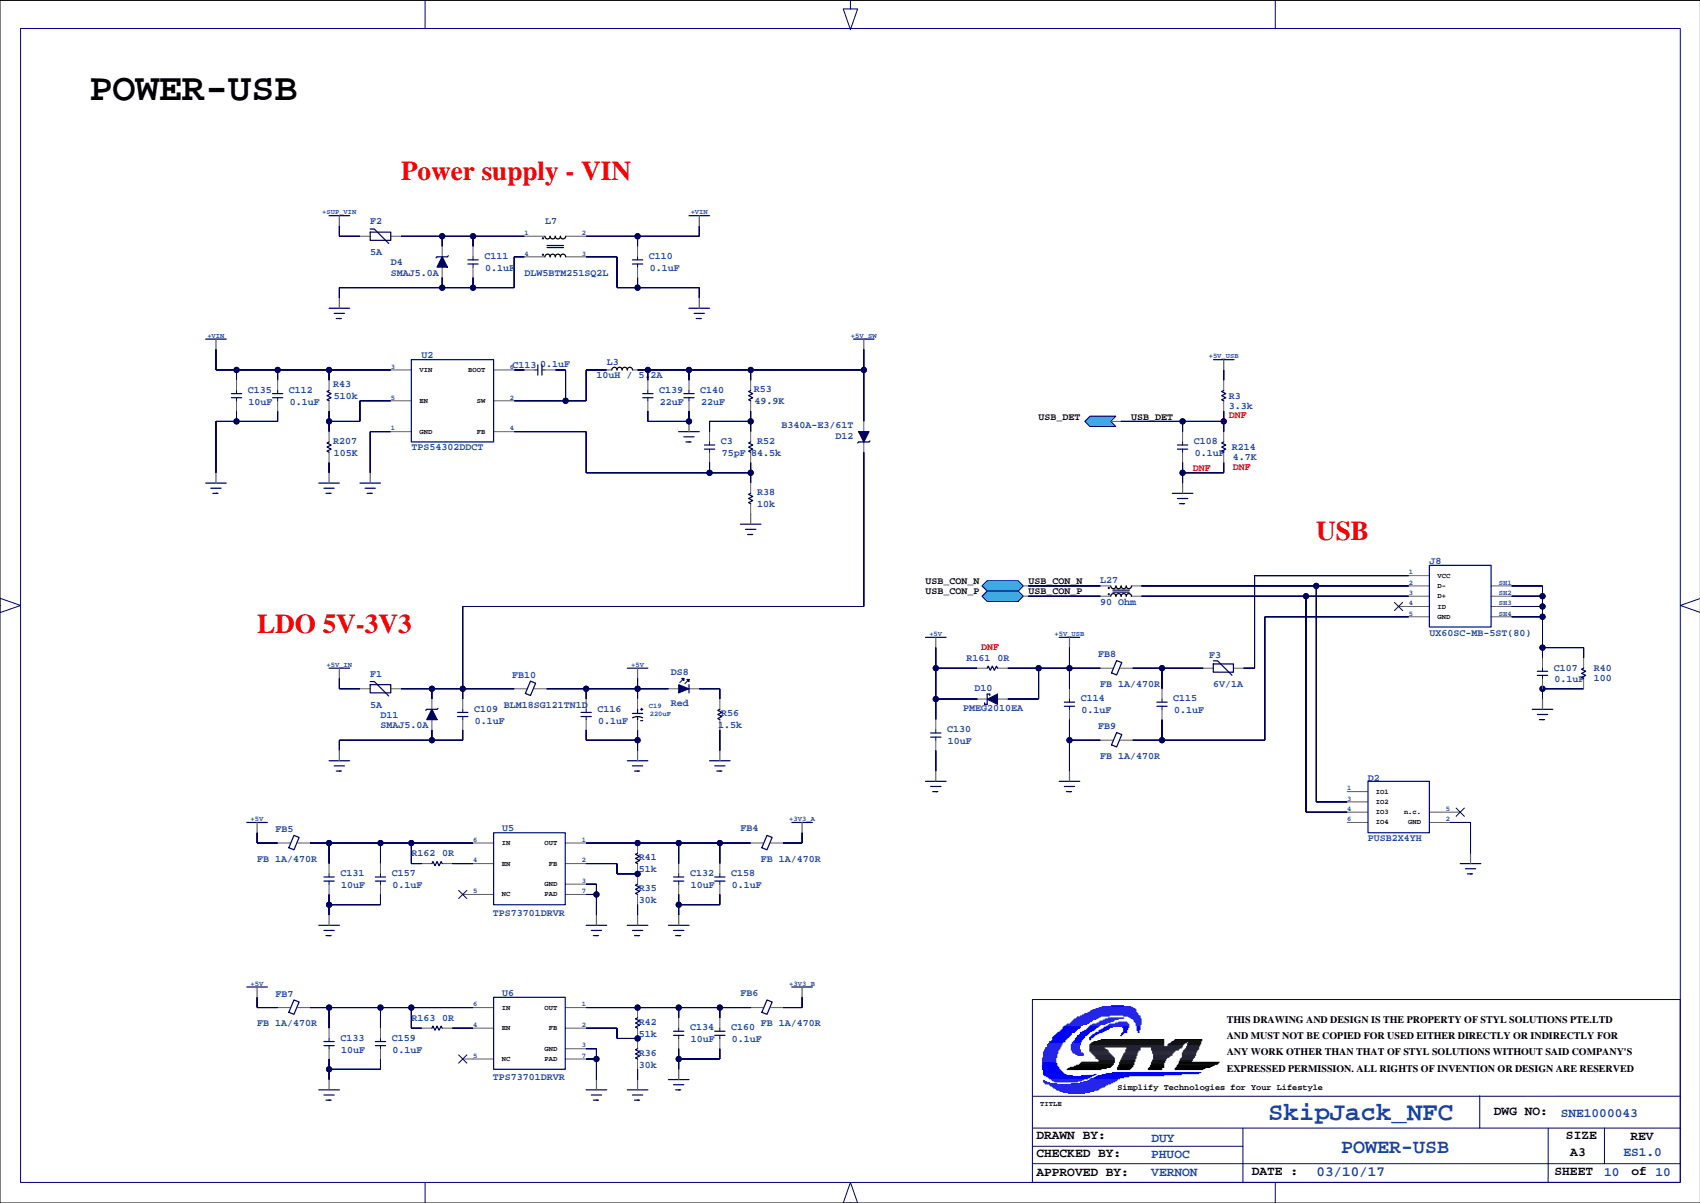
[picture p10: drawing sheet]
<svg xmlns="http://www.w3.org/2000/svg" width="420mm" height="297mm" viewBox="0 0 420 297" stroke-linecap="round" stroke-linejoin="round" font-family="sans-serif">
<path d="M419.9 .1h-419.9v296.9h419.9M290.9 262.8h9.7M291.1 262.6h9.7M291.2 262.5h9.7M301.1 262.3h-9.9" fill="none" stroke="#000" stroke-width=".25"/>
<g fill="none" stroke="#00005e" stroke-width=".3">
<path d="M81.3 53.3h5M91.4 56.6h1l3.6 3.5M91.4 57.3h5.1v2h-5.1zM170.1 53.3h5.1M81.3 76.1h5M82.5 77.4h2.6M83 78.6h1.3M83.8 78.6h.1M110.7 63.2l-.2 .2h-2.6l-.2 .3M115.5 64.2h2.6M115.5 65.2h2.6M135.1 60.6h4.1"/>
<path d="M135.1 61.1h4.1M156.2 64.2h2.5M156.2 65.2h2.5M170.1 76.1h5.1M171.4 77.4h2.6M171.9 78.6h1.3M172.7 78.6h.1M50.8 83.7h5.1M57.1 97.2h2.6M57.1 98.2h2.6M67.3 97.2h2.5M67.3 98.2h2.5"/>
<path d="M81.3 96.4l-.5 .3 1 .5-1 .5 1 .5-1 .5 .5 .3M132.8 90.1v2.5M133.8 90.1v2.5M158.7 97.2h2.6M158.7 98.2h2.6M168.9 97.2h2.5M168.9 98.2h2.5M185.4 96.4l-.5 .3 1 .5-1 .5 1 .5-1 .5 .5 .3M210.8 83.7h5.1M299.7 88.8h5M302.2 96.4l-.5 .3 1 .5-1 .5 1 .5-1 .5 .5 .3M50.8 119.3h5.1"/>
<path d="M78.7 119.3h5.1M81.3 109.1l-.5 .3 1 .5-1 .5 1 .5-1 .5 .5 .3M88.9 119.3h5.1M167.6 106.6h5.1M168.9 107.9h2.5M169.4 109.1h1.2M170.1 109.1h.1M174 109.9h2.5M174 110.9h2.5M185.4 109.1l-.5 .3 1 .5-1 .5 1 .5-1 .5 .5 .3M214.8 108.9l-.2 .2h-2.6l-.2 .3M290.8 109.9h2.5"/>
<path d="M290.8 110.9h2.5M302.2 109.1l-.5 .3 1 .5-1 .5 1 .5-1 .5 .5 .3M52.1 120.5h2.5M52.6 121.8h1.2M53.3 121.8h.1M80 120.5h2.5M80.5 121.8h1.3M81.3 121.8h.1M90.1 120.5h2.6M90.7 121.8h1.2M91.4 121.8h.1M182.8 129.4h5.1"/>
<path d="M184.1 130.7h2.5M184.6 132h1.3M185.4 132h.1M185.4 121.8l-.5 .3 1 .5-1 .5 1 .5-1 .5 .5 .3M289.5 121.8h5.1M290.8 123.1h2.5M291.3 124.4h1.2M292 124.4h.1M228.5 157.4h5.1M261.6 157.4h5M274.8 145.7h4.1M274.8 146.2h4.1"/>
<path d="M81.3 165h5M91.4 168.3h1l3.6 3.5M91.4 169.1h5.1v2h-5.1zM108.2 174.9l-.3 .2h-2.5l-.3 .3M113 175.9h2.5M113 176.9h2.5M131 168.2l1.3 .5-1.3 3-1.3-.5zM143.5 175.9h2.5M143.5 176.9h2.5M154.9 165h5.1M156.2 176.2h2.5M157.4 175.1v1.1"/>
<path d="M157.4 176.9v.8M158.2 175.1h.5M158.2 177.9h.5M158.5 174.9v.5M170.1 169.1v2M177.8 175.1l-.5 .3 1 .5-1 .5 1 .5-1 .5 .5 .3M243.8 165l.2-.5 .5 1 .6-1 .5 1 .5-1 .2 .5M244.4 171.8v-.4h-.6v2.5h-.7v-.4M262.8 173.4h2.6M262.8 174.4h2.6M275.7 163.1l1.3 .5-1.3 3.1-1.2-.6zM285.7 173.4h2.5"/>
<path d="M285.7 174.4h2.5M299.6 163.9h5v2.1h-5zM299.7 163.2h1l3.5 3.5M378.4 175.1h5.1M379.6 176.4h2.6M379.6 165.8h2.6M379.6 166.8h2.6M380.2 177.7h1.2M380.9 177.7h.1M391.1 165l-.5 .2 1 .6-1 .5 1 .5-1 .5 .5 .2M81.3 187.8h5M82.5 189.1h2.6"/>
<path d="M83 190.4h1.3M83.8 190.4h.1M154.9 187.8h5.1M156.2 189.1h2.5M156.7 190.4h1.3M157.4 190.4h.1M175.2 187.8h5.1M176.5 189.1h2.5M177 190.4h1.3M177.8 190.4h.1M228.5 192.9h5.1M229.8 194.2h2.6"/>
<path d="M229.8 181h2.6M229.8 182h2.6M230.3 195.5h1.3M231.1 195.5h.1M261.6 192.9h5M262.8 194.2h2.6M263.3 195.5h1.3M264.1 195.5h.1M275.7 180.9l1.3 .5-1.3 3-1.2-.5zM60.9 203.1h5.1M72.6 206.3l1.3 .5-1.3 3-1.3-.5zM80 216.5h2.5"/>
<path d="M80 217.6h2.5M92.7 216.5h2.5M92.7 217.6h2.5M106.7 213.2l.2-.5 .5 1 .5-1 .5 1 .5-1 .3 .5M157.4 218.3l-.5 .3 1.1 .5-1.1 .5 1.1 .5-1.1 .5 .5 .3M157.4 210.7l-.5 .3 1.1 .5-1.1 .5 1.1 .5-1.1 .5 .5 .2M166.3 216.5h2.6M166.3 217.6h2.6M176.5 216.5h2.5M176.5 217.6h2.5M189.4 206.3l1.3 .5-1.3 3-1.3-.5zM195.5 203.1h5.1"/>
<path d="M360.6 213.2h5.1M361.9 214.5h2.5M362.4 215.8h1.2M363.1 215.8h.1M78.7 228.5h5.1M80 229.7h2.5M80.5 231h1.3M81.3 231h.1M144.7 228.5h5.1M146 229.7h2.6M146.5 231h1.3M147.3 231h.1"/>
<path d="M154.9 228.5h5.1M156.2 229.7h2.5M156.7 231h1.3M157.4 231h.1M165.1 228.5h5M166.3 229.7h2.6M166.8 231h1.3M167.6 231h.1M60.9 243.7h5.1M72.6 246.9l1.3 .5-1.3 3.1-1.3-.6zM80 257.2h2.5M80 258.2h2.5"/>
<path d="M92.7 257.2h2.5M92.7 258.2h2.5M106.7 253.9l.2-.5 .5 1 .5-1 .5 1 .5-1 .3 .5M157.4 258.9l-.5 .3 1.1 .5-1.1 .5 1.1 .5-1.1 .5 .5 .3M157.4 251.3l-.5 .3 1.1 .5-1.1 .5 1.1 .5-1.1 .5 .5 .3M166.3 254.6h2.6M166.3 255.6h2.6M176.5 254.6h2.5M176.5 255.6h2.5M189.4 246.9l1.3 .5-1.3 3.1-1.3-.6zM195.5 243.7h5.1M78.7 269.1h5.1"/>
<path d="M80 270.4h2.5M80.5 271.6h1.3M81.3 271.6h.1M144.7 269.1h5.1M146 270.4h2.6M146.5 271.6h1.3M147.3 271.6h.1M154.9 269.1h5.1M156.2 270.4h2.5M156.7 271.6h1.3M157.4 271.6h.1M165.1 266.6h5"/>
<path d="M166.3 267.8h2.6M166.8 269.1h1.3M167.6 269.1h.1"/>
<circle cx="134.1" cy="58.8" r=".13"/>
<circle cx="134.1" cy="62.9" r=".13"/>
<circle cx="273.8" cy="146.7" r=".13"/>
<circle cx="273.8" cy="145.2" r=".13"/>
</g>
<g fill="none" stroke="#606060" stroke-width=".3">
<path d="M83.8 53.3v2.5M172.7 53.3v2.5M83.8 73.6v2.5M172.7 73.6v2.5M53.3 83.7v2.6M213.3 83.7v2.6M302.2 88.8v2.5M53.3 116.7v2.6M81.3 116.7v2.6M91.4 116.7v2.6M170.1 104v2.6M292 119.3v2.5"/>
<path d="M185.4 126.9v2.5M231.1 157.4v2.5M264.1 157.4v2.5M83.8 165v2.5M157.4 165v2.5M380.9 172.6v2.5M83.8 185.3v2.5M157.4 185.3v2.5M177.8 185.3v2.5M231.1 190.4v2.5M264.1 190.4v2.5M63.5 203.1v2.5"/>
<path d="M198.1 203.1v2.5M363.1 210.7v2.5M81.3 225.9v2.6M147.3 225.9v2.6M157.4 225.9v2.6M167.6 225.9v2.6M63.5 243.7v2.6M198.1 243.7v2.6M81.3 266.6v2.5M147.3 266.6v2.5M157.4 266.6v2.5M167.6 264v2.6"/>
</g>
<g fill="none" stroke="#606060" stroke-width=".25">
<path d="M88.9 58.3h2.5M96.5 58.3h2.5M129.5 58.3h5.1M139.7 58.3h5M109.2 60.9v2.5M109.2 66v2.5M116.8 60.9v2.5M116.8 66v2.5M129.5 63.4h5.1M139.7 63.4h5M157.4 60.9v2.5M157.4 66v2.5"/>
<path d="M58.4 93.9v2.5M58.4 99v2.5M68.6 93.9v2.5M68.6 99v2.5M81.3 93.9v2.5M81.3 99v2.5M96.5 91.3h5.1M96.5 99h5.1M121.9 91.3h5.1M121.9 99h5.1M129.5 91.3h2.6M134.6 91.3h2.5"/>
<path d="M149.8 91.3h1.3M156.2 91.3h1.2M160 93.9v2.5M160 99v2.5M170.1 93.9v2.5M170.1 99v2.5M185.4 93.9v2.5M185.4 99v2.5M302.2 93.9v2.5M302.2 99v2.5M81.3 106.6v2.5M81.3 111.7v2.5"/>
<path d="M96.5 106.6h5.1M121.9 106.6h5.1M175.2 106.6v2.5M175.2 111.7v2.5M185.4 106.6v2.5M185.4 111.7v2.5M185.4 119.3v2.5M213.3 104v2.6M213.3 109.1v2.6M274.3 104h2.5M292 106.6v2.5M292 111.7v2.5"/>
<path d="M302.2 106.6v2.5M302.2 111.7v2.5M185.4 124.4v2.5M252.7 144.7h1.2M252.7 147.2h1.2M271.7 144.7h2.6M271.7 147.2h2.6M279.3 144.7h2.6M279.3 147.2h2.6M345.4 149.8h7.6M347.9 144.7h5.1M347.9 147.2h5.1"/>
<path d="M347.9 152.3h5.1M347.9 142.1h5.1M368.2 144.7h5.1M368.2 147.2h5.1M368.2 149.8h5.1M368.2 152.3h5.1M88.9 170.1h2.5M96.5 170.1h2.5M106.7 172.6v2.5M106.7 177.7v2.5M114.3 172.6v2.5M114.3 177.7v2.5"/>
<path d="M127 170.1h3M131.9 170.1h3.1M144.7 172.6v2.5M144.7 177.7v2.5M157.4 172.6v2.5M157.4 177.7v2.5M165.1 170.1h2.5M170.1 170.1h2.6M177.8 172.6v2.5M177.8 177.7v2.5M231.1 177.7v2.5M241.2 165h2.6"/>
<path d="M241.4 172.6h2.5M246.3 165h2.6M246.3 172.6h2.6M264.1 170.1v2.5M264.1 175.1v2.6M271.7 165h3.1M276.7 165h3M287 170.1v2.5M287 175.1v2.6M297.1 165h2.6M304.6 165h2.5M380.9 162.4v2.6"/>
<path d="M380.9 167.5v2.6M391.1 162.4v2.6M391.1 167.5v2.6M231.1 182.8v2.5M271.7 182.8h3.1M276.7 182.8h3M332.7 195.5h5M332.7 198h5M68.6 208.2h3M73.5 208.2h3.1M81.3 213.2v2.6M81.3 218.3v2.6"/>
<path d="M94 213.2v2.6M94 218.3v2.6M104.1 213.2h2.6M109.2 213.2h2.5M116.8 213.2h5.1M116.8 208.2h5.1M139.7 213.2h5M139.7 208.2h5M139.7 218.3h5M157.4 208.2v2.5M157.4 213.2v5.1M167.6 213.2v2.6"/>
<path d="M167.6 218.3v2.6M177.8 213.2v2.6M177.8 218.3v2.6M185.4 208.2h3M190.3 208.2h3.1M332.7 203.1h5M332.7 200.5h5M353 203.1h5.1M353 200.5h7.6M114.3 220.9h7.6M139.7 220.9h5M157.4 220.9v2.5"/>
<path d="M68.6 248.8h3M73.5 248.8h3.1M81.3 253.9v2.5M81.3 258.9v2.6M94 253.9v2.5M94 258.9v2.6M104.1 253.9h2.6M109.2 253.9h2.5M116.8 253.9h5.1M116.8 248.8h5.1M139.7 253.9h5M139.7 248.8h5"/>
<path d="M139.7 258.9h5M157.4 248.8v2.5M157.4 253.9v5M167.6 251.3v2.6M167.6 256.4v2.5M177.8 251.3v2.6M177.8 256.4v2.5M185.4 248.8h3M190.3 248.8h3.1M114.3 261.5h7.6M139.7 261.5h5M157.4 261.5v2.5"/>
</g>
<g fill="none" stroke="#00005e" stroke-width=".25">
<path d="M210 0v2.2h1.8l-1.8 5.1-1.8-5.1h1.8M105 .2v6.9M314.9 .2v6.9M83.8 55.8v2.5h5.1M99 58.3h30.5M109.2 58.3v2.6M116.8 58.3v2.6M157.4 58.3v2.6M172.7 55.8v2.5h-28M109.2 68.5v2.5M116.8 63.4v.8M116.8 65.2v.8"/>
<path d="M116.8 68.5v2.5M129.5 63.4h-2.5v7.6h-43.2v2.6M144.7 63.4h7.7v7.6h20.3v2.6M157.4 63.4v.8M157.4 65.2v.8M157.4 68.5v2.5M53.3 86.3v5h43.2M58.4 91.3v2.6M58.4 96.4v.8M58.4 98.2v.8M68.6 91.3v2.6M68.6 96.4v.8"/>
<path d="M68.6 98.2v.8M81.3 91.3v2.6M96.5 99h-7.6v5h-7.6M127 91.3h2.5M132.1 91.3h.7M133.8 91.3h.8M137.1 91.3h2.6v7.7M149.8 91.3h-5.1v7.7h-17.7M157.4 91.3h55.9M160 91.3v2.6M160 96.4v.8M160 98.2v.8"/>
<path d="M170.1 91.3v2.6M170.1 96.4v.8M170.1 98.2v.8M185.4 91.3v2.6M213.3 86.3v17.7M302.2 91.3v2.6M58.4 101.5v2.5M68.6 101.5v2.5h-15.3v12.7M81.3 101.5v5.1M81.3 114.2v2.5M96.5 106.6h-5.1v10.1M127 106.6h17.7v10.1h40.7"/>
<path d="M160 101.5v2.5h10.1v-2.5M170.1 104h.1M175.2 109.1v.8M175.2 110.9v.8M175.2 114.2v2.5M185.4 104h-10.2v2.6M185.4 101.5v5.1M185.4 114.2v5.1M213.3 111.7v38.1h-99v22.8M269.2 102.8h6.3l-1.2 1.2 1.2 1.3h-6.3l-1.3-1.3zM276.8 104h25.4M292 104v2.6"/>
<path d="M292 109.1v.8M292 110.9v.8M292 114.2v5.1M302.2 101.5v5.1M302.2 114.2v2.5h-10.2M185.4 126.9h.1M-.1 149.5l.1-1.8 5.1 1.8-5.1 1.8v-1.8M231.1 159.9v17.8M242.5 144.7l1.3-1.3h7.6l1.3 1.3-1.3 1.2h-7.6zM242.5 147.2l1.3-1.3h7.6l1.3 1.3-1.3 1.3h-7.6zM253.9 144.7h17.8M253.9 147.2h17.8"/>
<path d="M264.1 159.9v10.2M281.9 144.7h66M281.9 147.2h66M322.5 147.2v53.3h10.2M325 144.7v53.3h7.7M344.3 148.7l2.1 2.1M346.4 148.7l-2.1 2.1M347.9 149.8h.1M347.9 142.1h-38.1v22.9h-2.7M347.9 152.3h-35.6v30.5h-32.6M373.3 152.3h7.6M373.3 144.7h7.6v17.7"/>
<path d="M373.3 147.2h7.6M373.3 149.8h7.6M380.9 159.9h10.2v2.5M419.9 147.8l-5 1.7 5 1.7M83.8 167.5v2.6h5.1M99 170.1h28M106.7 170.1v2.5M114.3 175.1v.8M114.3 176.9v.8M135 170.1h30.1M144.7 170.1v2.5M144.7 175.1v.8"/>
<path d="M144.7 176.9v.8M157.4 167.5v5.1M168.6 167.8l-.7 .7M169.9 168l-.8 .8M172.7 170.1h5.1v2.5M231.1 165h10.1M231.1 172.6h10.3M248.9 165h22.8M256.5 165v7.6h-7.6M264.1 172.6v.8M264.1 174.4v.7M264.1 177.7v12.7"/>
<path d="M279.7 165h17.4M287 165v5.1M287 172.6v.8M287 174.4v.7M287 177.7v5.1M380.9 170.1h.1M380.9 165v.8M380.9 166.8v.7M391.1 170.1h-10.2v2.5M106.7 180.2v2.6M114.3 180.2v2.6h-30.5v2.5M144.7 180.2v2.6h12.7"/>
<path d="M157.4 180.2v5.1M177.8 180.2v5.1M231.1 180.2v.8M231.1 182v.8M231.1 185.3v5.1M264.1 182.8h7.6M359.6 199.5l2 2.1M361.6 199.5l-2 2.1M63.5 205.6v2.6h5.1M76.6 208.2h40.2M81.3 208.2v5M81.3 215.8v.7"/>
<path d="M81.3 217.6v.7M94 208.2v5M94 215.8v.7M94 217.6v.7M101.6 208.2v5h2.5M111.7 213.2h5.1M113.3 219.8l2 2.1M115.3 219.8l-2 2.1M144.7 208.2h40.7M144.7 213.2h7.7v2.6h5M144.7 218.3h2.6v7.6M157.4 208.2h.1"/>
<path d="M157.4 215.8h.1M167.6 208.2v5M167.6 215.8v.7M167.6 217.6v.7M177.8 208.2v5M177.8 215.8v.7M177.8 217.6v.7M198.1 205.6v2.6h-4.7M358.1 200.5h.1M358.1 203.1h5v7.6M81.3 220.9v5M94 220.9v2.5h-12.7"/>
<path d="M116.8 220.9h.1M144.7 220.9h2.6M157.4 223.4v2.5M167.6 220.9v5M177.8 220.9v2.5h-10.2M63.5 246.3v2.5h5.1M76.6 248.8h40.2M81.3 248.8v5.1M81.3 256.4v.8M81.3 258.2v.7M94 248.8v5.1M94 256.4v.8"/>
<path d="M94 258.2v.7M101.6 248.8v5.1h2.5M111.7 253.9h5.1M144.7 253.9h7.7v2.5h5M144.7 258.9h2.6v7.7M144.7 248.8h40.7M157.4 256.4h.1M157.4 248.8h.1M167.6 248.8v2.5M167.6 253.9v.7M167.6 255.6v.8M167.6 258.9v5.1"/>
<path d="M177.8 248.8v2.5M177.8 253.9v.7M177.8 255.6v.8M177.8 258.9v2.6h-10.2M198.1 246.3v2.5h-4.7M81.3 261.5v5.1M94 261.5v2.5h-12.7M113.3 260.5l2 2M115.3 260.5l-2 2M116.8 261.5h.1M144.7 261.5h2.6M157.4 264v2.6"/>
<path d="M254.9 278.5h160M306.9 278.5v13.5M365.4 270.5v8M382.3 278.5v13.5M396.2 278.5v8.8M414.9 270.7h-159.9M105 292v5.1M210 297h1.8l-1.8-5-1.8 5 1.8 .1M254.9 287.3h160M254.9 283h52M314.9 292v5.1"/>
<circle cx="109.2" cy="58.3" r=".64"/>
<circle cx="116.8" cy="58.3" r=".64"/>
<circle cx="157.4" cy="58.3" r=".64"/>
<circle cx="109.2" cy="71" r=".64"/>
<circle cx="116.8" cy="71" r=".64"/>
<circle cx="157.4" cy="71" r=".64"/>
<circle cx="58.4" cy="91.3" r=".64"/>
<circle cx="68.6" cy="91.3" r=".64"/>
<circle cx="81.3" cy="91.3" r=".64"/>
<circle cx="139.7" cy="99" r=".64"/>
<circle cx="160" cy="91.3" r=".64"/>
<circle cx="170.1" cy="91.3" r=".64"/>
<circle cx="185.4" cy="91.3" r=".64"/>
<circle cx="213.3" cy="91.3" r=".64"/>
<circle cx="58.4" cy="104" r=".64"/>
<circle cx="81.3" cy="104" r=".64"/>
<circle cx="170.1" cy="104" r=".64"/>
<circle cx="175.2" cy="116.7" r=".64"/>
<circle cx="185.4" cy="104" r=".64"/>
<circle cx="185.4" cy="116.7" r=".64"/>
<circle cx="292" cy="104" r=".64"/>
<circle cx="292" cy="116.7" r=".64"/>
<circle cx="302.2" cy="104" r=".64"/>
<circle cx="322.5" cy="147.2" r=".64"/>
<circle cx="325" cy="144.7" r=".64"/>
<circle cx="380.9" cy="149.8" r=".64"/>
<circle cx="380.9" cy="159.9" r=".64"/>
<circle cx="380.9" cy="152.3" r=".64"/>
<circle cx="380.9" cy="147.2" r=".64"/>
<circle cx="106.7" cy="170.1" r=".64"/>
<circle cx="114.3" cy="170.1" r=".64"/>
<circle cx="144.7" cy="170.1" r=".64"/>
<circle cx="157.4" cy="170.1" r=".64"/>
<circle cx="231.1" cy="172.6" r=".64"/>
<circle cx="231.1" cy="165" r=".64"/>
<circle cx="256.5" cy="165" r=".64"/>
<circle cx="264.1" cy="165" r=".64"/>
<circle cx="287" cy="165" r=".64"/>
<circle cx="380.9" cy="170.1" r=".64"/>
<circle cx="106.7" cy="182.8" r=".64"/>
<circle cx="157.4" cy="182.8" r=".64"/>
<circle cx="264.1" cy="182.8" r=".64"/>
<circle cx="287" cy="182.8" r=".64"/>
<circle cx="81.3" cy="208.2" r=".64"/>
<circle cx="94" cy="208.2" r=".64"/>
<circle cx="101.6" cy="208.2" r=".64"/>
<circle cx="157.4" cy="208.2" r=".64"/>
<circle cx="157.4" cy="215.8" r=".64"/>
<circle cx="167.6" cy="208.2" r=".64"/>
<circle cx="177.8" cy="208.2" r=".64"/>
<circle cx="81.3" cy="223.4" r=".64"/>
<circle cx="147.3" cy="220.9" r=".64"/>
<circle cx="167.6" cy="223.4" r=".64"/>
<circle cx="81.3" cy="248.8" r=".64"/>
<circle cx="94" cy="248.8" r=".64"/>
<circle cx="101.6" cy="248.8" r=".64"/>
<circle cx="157.4" cy="256.4" r=".64"/>
<circle cx="157.4" cy="248.8" r=".64"/>
<circle cx="167.6" cy="248.8" r=".64"/>
<circle cx="177.8" cy="248.8" r=".64"/>
<circle cx="81.3" cy="264" r=".64"/>
<circle cx="147.3" cy="261.5" r=".64"/>
<circle cx="167.6" cy="261.5" r=".64"/>
</g>
<g fill="none" stroke="#000" stroke-width=".3">
<path d="M134.6 58.3a.66 .66 0 0 0 .6 .7 .66 .66 0 0 0 .7-.7M135.8 58.3a.66 .66 0 0 0 .7 .7 .66 .66 0 0 0 .7-.7M137.1 58.3a.66 .66 0 0 0 .7 .7 .66 .66 0 0 0 .6-.7M138.4 58.3a.66 .66 0 0 0 .6 .7 .66 .66 0 0 0 .7-.7M134.6 63.4a.66 .66 0 0 1 .6-.6 .66 .66 0 0 1 .7 .6M135.8 63.4a.66 .66 0 0 1 .7-.6 .66 .66 0 0 1 .7 .6M137.1 63.4a.66 .66 0 0 1 .7-.6 .66 .66 0 0 1 .6 .6M138.4 63.4a.66 .66 0 0 1 .6-.6 .66 .66 0 0 1 .7 .6M151.1 91.3a.66 .66 0 0 1 .6-.6 .66 .66 0 0 1 .7 .6 .64 .64 0 0 1 .6-.6 .64 .64 0 0 1 .7 .6M153.6 91.3a.66 .66 0 0 1 .7-.6 .66 .66 0 0 1 .6 .6M154.9 91.3a.66 .66 0 0 1 .6-.6 .66 .66 0 0 1 .7 .6M274.3 144.7a.66 .66 0 0 0 .7 .7 .66 .66 0 0 0 .6-.7 .64 .64 0 0 0 .6 .7 .64 .64 0 0 0 .7-.7"/>
<path d="M274.3 147.2a.66 .66 0 0 1 .7-.6 .66 .66 0 0 1 .6 .6 .64 .64 0 0 1 .6-.6 .64 .64 0 0 1 .7 .6M276.8 144.7a.66 .66 0 0 0 .7 .7 .66 .66 0 0 0 .7-.7 .64 .64 0 0 0 .6 .7 .64 .64 0 0 0 .6-.7M276.8 147.2a.66 .66 0 0 1 .7-.6 .66 .66 0 0 1 .7 .6 .64 .64 0 0 1 .6-.6 .64 .64 0 0 1 .6 .6M156.2 177.2a2.54 2.54 0 0 1 2.5 0M269.1 258h18.3M269.1 258.2h18.3M269.1 258.5h22.9M269.1 258.7h3.6M269.1 259h3.8M269.1 259.2h4.3M269.1 259.5h4.6M269.4 257.7h18"/>
<path d="M269.4 259.8h4.3M269.6 257.5h17.8M270.1 257.2h17.3M271.1 257h16.3M271.9 256.7h15.5M278 259.2h3.6M278 259.5h3M278 259.8h3M278.3 258.7h3.3M278.3 259h3.3M284.3 258.7h7.4M284.3 259h6.9"/>
<path d="M284.3 259.2h6.6M284.6 259.5h5.6M284.6 259.8h5.3M288.4 258h3.8M288.4 258.2h3.6M288.7 257.7h3.8M289.2 257.5h3.8M289.4 257.2h7.1M289.9 257h6.9M290.2 256.7h6.6M292.2 259.5h3.3M292.2 259.8h3.3"/>
<path d="M292.5 259.2h3.3M292.7 259h3.3M293 258.5h3M293 258.7h3M293.2 257.7h3.3M293.2 258h3.1M293.2 258.2h3.1M293.5 257.5h3M263.5 264.1h8.4M263.8 263.8h9.4M264.3 263.6h9.9M265.3 263.3h9.1"/>
<path d="M265.8 263.1h8.9M266.6 262.8h8.4M266.8 262.5h8.2M267.1 262.3h8.1M269.6 260h4.3M269.9 260.3h4.3M270.1 260.5h4.3M270.4 260.8h4.3M270.6 261h4.4M270.6 261.3h4.6M271.1 261.5h4.1M271.4 261.8h3.8"/>
<path d="M271.4 262h3.8M276 263.6h3.5M276 263.8h3.3M276 264.1h3M276.2 263.1h3.6M276.2 263.3h3.6M276.5 262.3h3.5M276.5 262.5h3.5M276.5 262.8h3.5M276.7 261.8h3.6M276.7 262h3.6M277 261.3h3.5"/>
<path d="M277 261.5h3.3M277.2 260.8h3.3M277.2 261h3.3M277.5 260.3h3.3M277.5 260.5h3.3M277.7 260h3.1M283.6 263.8h3.3M283.6 264.1h3.3M283.8 263.6h3.6M284.1 263.1h3.3M284.1 263.3h3.3M284.3 262.3h3.3"/>
<path d="M284.3 262.5h3.1M284.3 262.8h3.1M284.6 260h5.1M284.6 261.8h3.3M284.6 262h3M284.9 260.3h4.5M284.9 260.5h4.5M284.9 260.8h4M284.9 261h3.8M284.9 261.3h3.3M284.9 261.5h3M290.2 263.8h7.4"/>
<path d="M290.2 264.1h6.8M290.4 263.6h8.4M290.7 263.1h9.1M290.7 263.3h8.6M291.2 262h3.1M291.5 261.5h3M291.5 261.8h3M291.7 261.3h3.1M292 260h3.3M292 260.3h3.3M292 260.5h3.3M292 260.8h3"/>
<path d="M292 261h3"/>
</g>
<path d="M101.6 88.8h20.3v20.3h-20.3zM353 139.6h15.2v15.2h-15.2zM337.8 192.9h15.2v12.7h-15.2zM121.9 205.6h17.7v17.8h-17.7zM121.9 246.3h17.7v17.7h-17.7z" fill="none" stroke="#00008b" stroke-width=".3"/>
<g fill="#00c7ff" stroke="#00c7ff" stroke-width=".25">
<path d="M242.5 144.7l1.3-1.3h7.6l1.3 1.3-1.3 1.2h-7.6z" fill-rule="evenodd"/>
<path d="M242.5 147.2l1.3-1.3h7.6l1.3 1.3-1.3 1.3h-7.6z" fill-rule="evenodd"/>
<path d="M269.2 102.8h6.3l-1.2 1.2 1.2 1.3h-6.3l-1.3-1.3z" fill-rule="evenodd"/>
</g>
<g fill="#00005e" stroke="#00005e" stroke-width=".25">
<path d="M248.9 165h7.6z" fill-rule="evenodd"/>
<path d="M264.1 165h7.6z" fill-rule="evenodd"/>
<path d="M248.9 172.6h7.6z" fill-rule="evenodd"/>
<path d="M256.5 165h7.6z" fill-rule="evenodd"/>
<path d="M264.1 159.9v5.1z" fill-rule="evenodd"/>
<path d="M264.1 165v5.1z" fill-rule="evenodd"/>
<path d="M256.5 165v7.6z" fill-rule="evenodd"/>
<path d="M264.1 182.8h7.6z" fill-rule="evenodd"/>
<path d="M264.1 182.8v7.6z" fill-rule="evenodd"/>
<path d="M264.1 177.7v5.1z" fill-rule="evenodd"/>
<path d="M279.7 165h7.3z" fill-rule="evenodd"/>
<path d="M287 165h10.1z" fill-rule="evenodd"/>
<path d="M287 165v5.1z" fill-rule="evenodd"/>
<path d="M287 177.7v5.1z" fill-rule="evenodd"/>
<path d="M279.7 182.8h7.3z" fill-rule="evenodd"/>
<path d="M287 182.8h25.3z" fill-rule="evenodd"/>
<path d="M312.3 152.3v30.5z" fill-rule="evenodd"/>
<path d="M312.3 152.3h35.6z" fill-rule="evenodd"/>
<path d="M358.1 203.1h5z" fill-rule="evenodd"/>
<path d="M363.1 203.1v7.6z" fill-rule="evenodd"/>
<path d="M380.9 170.1v2.5z" fill-rule="evenodd"/>
<path d="M380.9 170.1h10.2z" fill-rule="evenodd"/>
<path d="M307.1 165h2.7z" fill-rule="evenodd"/>
<path d="M309.8 142.1v22.9z" fill-rule="evenodd"/>
<path d="M309.8 142.1h38.1z" fill-rule="evenodd"/>
<path d="M325 198h7.7z" fill-rule="evenodd"/>
<path d="M281.9 144.7h43.1z" fill-rule="evenodd"/>
<path d="M325 144.7h22.9z" fill-rule="evenodd"/>
<path d="M325 144.7v53.3z" fill-rule="evenodd"/>
<path d="M253.9 144.7h17.8z" fill-rule="evenodd"/>
<path d="M253.9 147.2h17.8z" fill-rule="evenodd"/>
<path d="M322.5 200.5h10.2z" fill-rule="evenodd"/>
<path d="M281.9 147.2h40.6z" fill-rule="evenodd"/>
<path d="M322.5 147.2h25.4z" fill-rule="evenodd"/>
<path d="M322.5 147.2v53.3z" fill-rule="evenodd"/>
<path d="M243.8 172.6l2.5-1.2v2.5z" fill-rule="evenodd"/>
<path d="M231.1 165h10.1z" fill-rule="evenodd"/>
<path d="M231.1 172.6v5.1z" fill-rule="evenodd"/>
<path d="M231.1 159.9v5.1z" fill-rule="evenodd"/>
<path d="M231.1 172.6h10.3z" fill-rule="evenodd"/>
<path d="M231.1 165v7.6z" fill-rule="evenodd"/>
<path d="M231.1 185.3v5.1z" fill-rule="evenodd"/>
<path d="M292 116.7v2.6z" fill-rule="evenodd"/>
<path d="M302.2 114.2v2.5z" fill-rule="evenodd"/>
<path d="M292 114.2v2.5z" fill-rule="evenodd"/>
<path d="M292 116.7h10.2z" fill-rule="evenodd"/>
<path d="M302.2 91.3v2.6z" fill-rule="evenodd"/>
<path d="M302.2 104v2.6z" fill-rule="evenodd"/>
<path d="M292 104v2.6z" fill-rule="evenodd"/>
<path d="M302.2 101.5v2.5z" fill-rule="evenodd"/>
<path d="M292 104h10.2z" fill-rule="evenodd"/>
<path d="M276.8 104h15.2z" fill-rule="evenodd"/>
<path d="M167.6 169.1l2.5 1-2.5 1z" fill-rule="evenodd"/>
<path d="M94 208.2v5z" fill-rule="evenodd"/>
<path d="M81.3 208.2h12.7z" fill-rule="evenodd"/>
<path d="M101.6 208.2v5z" fill-rule="evenodd"/>
<path d="M101.6 213.2h2.5z" fill-rule="evenodd"/>
<path d="M101.6 208.2h15.2z" fill-rule="evenodd"/>
<path d="M81.3 208.2v5z" fill-rule="evenodd"/>
<path d="M76.6 208.2h4.7z" fill-rule="evenodd"/>
<path d="M94 208.2h7.6z" fill-rule="evenodd"/>
<path d="M111.7 213.2h5.1z" fill-rule="evenodd"/>
<path d="M177.8 208.2v5z" fill-rule="evenodd"/>
<path d="M167.6 208.2v5z" fill-rule="evenodd"/>
<path d="M167.6 208.2h10.2z" fill-rule="evenodd"/>
<path d="M177.8 208.2h7.6z" fill-rule="evenodd"/>
<path d="M144.7 208.2h12.7z" fill-rule="evenodd"/>
<path d="M157.4 208.2h10.2z" fill-rule="evenodd"/>
<path d="M144.7 213.2h7.7z" fill-rule="evenodd"/>
<path d="M152.4 213.2v2.6z" fill-rule="evenodd"/>
<path d="M152.4 215.8h5z" fill-rule="evenodd"/>
<path d="M157.4 223.4v2.5z" fill-rule="evenodd"/>
<path d="M63.5 208.2h5.1z" fill-rule="evenodd"/>
<path d="M63.5 205.6v2.6z" fill-rule="evenodd"/>
<path d="M144.7 218.3h2.6z" fill-rule="evenodd"/>
<path d="M147.3 218.3v2.6z" fill-rule="evenodd"/>
<path d="M144.7 220.9h2.6z" fill-rule="evenodd"/>
<path d="M147.3 220.9v5z" fill-rule="evenodd"/>
<path d="M198.1 205.6v2.6z" fill-rule="evenodd"/>
<path d="M193.4 208.2h4.7z" fill-rule="evenodd"/>
<path d="M177.8 180.2v5.1z" fill-rule="evenodd"/>
<path d="M172.7 170.1h5.1z" fill-rule="evenodd"/>
<path d="M177.8 170.1v2.5z" fill-rule="evenodd"/>
<path d="M157.4 167.5v2.6z" fill-rule="evenodd"/>
<path d="M144.7 170.1v2.5z" fill-rule="evenodd"/>
<path d="M144.7 170.1h12.7z" fill-rule="evenodd"/>
<path d="M157.4 170.1v2.5z" fill-rule="evenodd"/>
<path d="M135 170.1h9.7z" fill-rule="evenodd"/>
<path d="M157.4 170.1h7.7z" fill-rule="evenodd"/>
<path d="M157.4 180.2v2.6z" fill-rule="evenodd"/>
<path d="M144.7 180.2v2.6z" fill-rule="evenodd"/>
<path d="M157.4 182.8v2.5z" fill-rule="evenodd"/>
<path d="M144.7 182.8h12.7z" fill-rule="evenodd"/>
<path d="M114.3 180.2v2.6z" fill-rule="evenodd"/>
<path d="M106.7 182.8h7.6z" fill-rule="evenodd"/>
<path d="M106.7 180.2v2.6z" fill-rule="evenodd"/>
<path d="M83.8 182.8h22.9z" fill-rule="evenodd"/>
<path d="M83.8 182.8v2.5z" fill-rule="evenodd"/>
<path d="M83.8 167.5v2.6z" fill-rule="evenodd"/>
<path d="M83.8 170.1h5.1z" fill-rule="evenodd"/>
<path d="M94 248.8v5.1z" fill-rule="evenodd"/>
<path d="M81.3 248.8h12.7z" fill-rule="evenodd"/>
<path d="M81.3 248.8v5.1z" fill-rule="evenodd"/>
<path d="M101.6 253.9h2.5z" fill-rule="evenodd"/>
<path d="M101.6 248.8v5.1z" fill-rule="evenodd"/>
<path d="M76.6 248.8h4.7z" fill-rule="evenodd"/>
<path d="M101.6 248.8h15.2z" fill-rule="evenodd"/>
<path d="M94 248.8h7.6z" fill-rule="evenodd"/>
<path d="M111.7 253.9h5.1z" fill-rule="evenodd"/>
<path d="M152.4 253.9v2.5z" fill-rule="evenodd"/>
<path d="M144.7 253.9h7.7z" fill-rule="evenodd"/>
<path d="M152.4 256.4h5z" fill-rule="evenodd"/>
<path d="M157.4 264v2.6z" fill-rule="evenodd"/>
<path d="M63.5 248.8h5.1z" fill-rule="evenodd"/>
<path d="M63.5 246.3v2.5z" fill-rule="evenodd"/>
<path d="M144.7 261.5h2.6z" fill-rule="evenodd"/>
<path d="M144.7 258.9h2.6z" fill-rule="evenodd"/>
<path d="M147.3 261.5v5.1z" fill-rule="evenodd"/>
<path d="M147.3 258.9v2.6z" fill-rule="evenodd"/>
<path d="M198.1 246.3v2.5z" fill-rule="evenodd"/>
<path d="M193.4 248.8h4.7z" fill-rule="evenodd"/>
<path d="M157.4 58.3v2.6z" fill-rule="evenodd"/>
<path d="M172.7 55.8v2.5z" fill-rule="evenodd"/>
<path d="M157.4 58.3h15.3z" fill-rule="evenodd"/>
<path d="M144.7 58.3h12.7z" fill-rule="evenodd"/>
<path d="M127 63.4h2.5z" fill-rule="evenodd"/>
<path d="M83.8 71v2.6z" fill-rule="evenodd"/>
<path d="M127 63.4v7.6z" fill-rule="evenodd"/>
<path d="M109.2 71h7.6z" fill-rule="evenodd"/>
<path d="M116.8 71h10.2z" fill-rule="evenodd"/>
<path d="M116.8 68.5v2.5z" fill-rule="evenodd"/>
<path d="M109.2 68.5v2.5z" fill-rule="evenodd"/>
<path d="M83.8 71h25.4z" fill-rule="evenodd"/>
<path d="M109.2 58.3v2.6z" fill-rule="evenodd"/>
<path d="M109.2 58.3h7.6z" fill-rule="evenodd"/>
<path d="M116.8 58.3v2.6z" fill-rule="evenodd"/>
<path d="M116.8 58.3h12.7z" fill-rule="evenodd"/>
<path d="M99 58.3h10.2z" fill-rule="evenodd"/>
<path d="M83.8 58.3h5.1z" fill-rule="evenodd"/>
<path d="M83.8 55.8v2.5z" fill-rule="evenodd"/>
<path d="M157.4 68.5v2.5z" fill-rule="evenodd"/>
<path d="M172.7 71v2.6z" fill-rule="evenodd"/>
<path d="M157.4 71h15.3z" fill-rule="evenodd"/>
<path d="M152.4 71h5z" fill-rule="evenodd"/>
<path d="M152.4 63.4v7.6z" fill-rule="evenodd"/>
<path d="M144.7 63.4h7.7z" fill-rule="evenodd"/>
<path d="M91.4 106.6h5.1z" fill-rule="evenodd"/>
<path d="M91.4 106.6v10.1z" fill-rule="evenodd"/>
<path d="M127 91.3h2.5z" fill-rule="evenodd"/>
<path d="M137.1 91.3h2.6z" fill-rule="evenodd"/>
<path d="M144.7 91.3h5.1z" fill-rule="evenodd"/>
<path d="M139.7 99h5z" fill-rule="evenodd"/>
<path d="M144.7 91.3v7.7z" fill-rule="evenodd"/>
<path d="M139.7 91.3v7.7z" fill-rule="evenodd"/>
<path d="M127 99h12.7z" fill-rule="evenodd"/>
<path d="M53.3 104v12.7z" fill-rule="evenodd"/>
<path d="M53.3 104h5.1z" fill-rule="evenodd"/>
<path d="M68.6 101.5v2.5z" fill-rule="evenodd"/>
<path d="M58.4 104h10.2z" fill-rule="evenodd"/>
<path d="M58.4 101.5v2.5z" fill-rule="evenodd"/>
<path d="M81.3 91.3v2.6z" fill-rule="evenodd"/>
<path d="M58.4 91.3v2.6z" fill-rule="evenodd"/>
<path d="M53.3 91.3h5.1z" fill-rule="evenodd"/>
<path d="M53.3 86.3v5z" fill-rule="evenodd"/>
<path d="M81.3 91.3h15.2z" fill-rule="evenodd"/>
<path d="M68.6 91.3v2.6z" fill-rule="evenodd"/>
<path d="M58.4 91.3h10.2z" fill-rule="evenodd"/>
<path d="M68.6 91.3h12.7z" fill-rule="evenodd"/>
<path d="M81.3 114.2v2.5z" fill-rule="evenodd"/>
<path d="M81.3 101.5v2.5z" fill-rule="evenodd"/>
<path d="M81.3 104h7.6z" fill-rule="evenodd"/>
<path d="M81.3 104v2.6z" fill-rule="evenodd"/>
<path d="M88.9 99v5z" fill-rule="evenodd"/>
<path d="M88.9 99h7.6z" fill-rule="evenodd"/>
<path d="M170.1 101.5v2.5z" fill-rule="evenodd"/>
<path d="M160 104h10.1z" fill-rule="evenodd"/>
<path d="M160 101.5v2.5z" fill-rule="evenodd"/>
<path d="M175.2 104v2.6z" fill-rule="evenodd"/>
<path d="M185.4 101.5v2.5z" fill-rule="evenodd"/>
<path d="M175.2 104h10.2z" fill-rule="evenodd"/>
<path d="M185.4 104v2.6z" fill-rule="evenodd"/>
<path d="M175.2 114.2v2.5z" fill-rule="evenodd"/>
<path d="M144.7 116.7h30.5z" fill-rule="evenodd"/>
<path d="M144.7 106.6v10.1z" fill-rule="evenodd"/>
<path d="M127 106.6h17.7z" fill-rule="evenodd"/>
<path d="M175.2 116.7h10.2z" fill-rule="evenodd"/>
<path d="M185.4 114.2v2.5z" fill-rule="evenodd"/>
<path d="M185.4 116.7v2.6z" fill-rule="evenodd"/>
<path d="M185.4 91.3v2.6z" fill-rule="evenodd"/>
<path d="M160 91.3v2.6z" fill-rule="evenodd"/>
<path d="M170.1 91.3h15.3z" fill-rule="evenodd"/>
<path d="M160 91.3h10.1z" fill-rule="evenodd"/>
<path d="M157.4 91.3h2.6z" fill-rule="evenodd"/>
<path d="M170.1 91.3v2.6z" fill-rule="evenodd"/>
<path d="M185.4 91.3h27.9z" fill-rule="evenodd"/>
<path d="M213.3 91.3v12.7z" fill-rule="evenodd"/>
<path d="M213.3 86.3v5z" fill-rule="evenodd"/>
<path d="M94 220.9v2.5z" fill-rule="evenodd"/>
<path d="M81.3 223.4h12.7z" fill-rule="evenodd"/>
<path d="M81.3 223.4v2.5z" fill-rule="evenodd"/>
<path d="M81.3 220.9v2.5z" fill-rule="evenodd"/>
<path d="M177.8 220.9v2.5z" fill-rule="evenodd"/>
<path d="M167.6 223.4h10.2z" fill-rule="evenodd"/>
<path d="M167.6 220.9v2.5z" fill-rule="evenodd"/>
<path d="M167.6 223.4v2.5z" fill-rule="evenodd"/>
<path d="M94 261.5v2.5z" fill-rule="evenodd"/>
<path d="M81.3 264h12.7z" fill-rule="evenodd"/>
<path d="M81.3 264v2.6z" fill-rule="evenodd"/>
<path d="M81.3 261.5v2.5z" fill-rule="evenodd"/>
<path d="M177.8 248.8v2.5z" fill-rule="evenodd"/>
<path d="M167.6 248.8h10.2z" fill-rule="evenodd"/>
<path d="M167.6 248.8v2.5z" fill-rule="evenodd"/>
<path d="M144.7 248.8h12.7z" fill-rule="evenodd"/>
<path d="M177.8 248.8h7.6z" fill-rule="evenodd"/>
<path d="M157.4 248.8h10.2z" fill-rule="evenodd"/>
<path d="M177.8 258.9v2.6z" fill-rule="evenodd"/>
<path d="M167.6 261.5h10.2z" fill-rule="evenodd"/>
<path d="M167.6 261.5v2.5z" fill-rule="evenodd"/>
<path d="M167.6 258.9v2.6z" fill-rule="evenodd"/>
<path d="M114.3 149.8v20.3z" fill-rule="evenodd"/>
<path d="M213.3 111.7v38.1z" fill-rule="evenodd"/>
<path d="M114.3 149.8h99z" fill-rule="evenodd"/>
<path d="M114.3 170.1h12.7z" fill-rule="evenodd"/>
<path d="M99 170.1h7.7z" fill-rule="evenodd"/>
<path d="M114.3 170.1v2.5z" fill-rule="evenodd"/>
<path d="M106.7 170.1v2.5z" fill-rule="evenodd"/>
<path d="M106.7 170.1h7.6z" fill-rule="evenodd"/>
<path d="M373.3 147.2h7.6z" fill-rule="evenodd"/>
<path d="M380.9 147.2v2.6z" fill-rule="evenodd"/>
<path d="M373.3 152.3h7.6z" fill-rule="evenodd"/>
<path d="M380.9 152.3v7.6z" fill-rule="evenodd"/>
<path d="M373.3 149.8h7.6z" fill-rule="evenodd"/>
<path d="M380.9 149.8v2.5z" fill-rule="evenodd"/>
<path d="M373.3 144.7h7.6z" fill-rule="evenodd"/>
<path d="M380.9 144.7v2.5z" fill-rule="evenodd"/>
<path d="M380.9 159.9h10.2z" fill-rule="evenodd"/>
<path d="M391.1 159.9v2.5z" fill-rule="evenodd"/>
<path d="M380.9 159.9v2.5z" fill-rule="evenodd"/>
<circle cx="264.1" cy="165" r=".64"/>
<circle cx="256.5" cy="165" r=".64"/>
<circle cx="264.1" cy="182.8" r=".64"/>
<circle cx="287" cy="165" r=".64"/>
<circle cx="287" cy="182.8" r=".64"/>
<circle cx="380.9" cy="170.1" r=".64"/>
<circle cx="325" cy="144.7" r=".64"/>
<circle cx="322.5" cy="147.2" r=".64"/>
<circle cx="231.1" cy="172.6" r=".64"/>
<circle cx="231.1" cy="165" r=".64"/>
<circle cx="292" cy="116.7" r=".64"/>
<circle cx="302.2" cy="104" r=".64"/>
<circle cx="292" cy="104" r=".64"/>
<circle cx="81.3" cy="208.2" r=".64"/>
<circle cx="94" cy="208.2" r=".64"/>
<circle cx="101.6" cy="208.2" r=".64"/>
<circle cx="177.8" cy="208.2" r=".64"/>
<circle cx="157.4" cy="208.2" r=".64"/>
<circle cx="167.6" cy="208.2" r=".64"/>
<circle cx="157.4" cy="215.8" r=".64"/>
<circle cx="147.3" cy="220.9" r=".64"/>
<circle cx="144.7" cy="170.1" r=".64"/>
<circle cx="157.4" cy="170.1" r=".64"/>
<circle cx="157.4" cy="182.8" r=".64"/>
<circle cx="106.7" cy="182.8" r=".64"/>
<circle cx="81.3" cy="248.8" r=".64"/>
<circle cx="94" cy="248.8" r=".64"/>
<circle cx="101.6" cy="248.8" r=".64"/>
<circle cx="157.4" cy="256.4" r=".64"/>
<circle cx="147.3" cy="261.5" r=".64"/>
<circle cx="157.4" cy="58.3" r=".64"/>
<circle cx="116.8" cy="71" r=".64"/>
<circle cx="109.2" cy="71" r=".64"/>
<circle cx="116.8" cy="58.3" r=".64"/>
<circle cx="109.2" cy="58.3" r=".64"/>
<circle cx="157.4" cy="71" r=".64"/>
<circle cx="139.7" cy="99" r=".64"/>
<circle cx="58.4" cy="104" r=".64"/>
<circle cx="58.4" cy="91.3" r=".64"/>
<circle cx="68.6" cy="91.3" r=".64"/>
<circle cx="81.3" cy="91.3" r=".64"/>
<circle cx="81.3" cy="104" r=".64"/>
<circle cx="170.1" cy="104" r=".64"/>
<circle cx="185.4" cy="104" r=".64"/>
<circle cx="175.2" cy="116.7" r=".64"/>
<circle cx="185.4" cy="116.7" r=".64"/>
<circle cx="160" cy="91.3" r=".64"/>
<circle cx="170.1" cy="91.3" r=".64"/>
<circle cx="185.4" cy="91.3" r=".64"/>
<circle cx="213.3" cy="91.3" r=".64"/>
<circle cx="81.3" cy="223.4" r=".64"/>
<circle cx="167.6" cy="223.4" r=".64"/>
<circle cx="81.3" cy="264" r=".64"/>
<circle cx="177.8" cy="248.8" r=".64"/>
<circle cx="157.4" cy="248.8" r=".64"/>
<circle cx="167.6" cy="248.8" r=".64"/>
<circle cx="167.6" cy="261.5" r=".64"/>
<circle cx="106.7" cy="170.1" r=".64"/>
<circle cx="114.3" cy="170.1" r=".64"/>
<circle cx="380.9" cy="152.3" r=".64"/>
<circle cx="380.9" cy="149.8" r=".64"/>
<circle cx="380.9" cy="147.2" r=".64"/>
<circle cx="380.9" cy="159.9" r=".64"/>
</g>
<g fill="#00005e" stroke="#00005e" stroke-width=".3">
<path d="M169.6 167.8h.5v.5z" fill-rule="evenodd"/>
<path d="M168.4 167.5h.5v.5z" fill-rule="evenodd"/>
<path d="M109.2 63.4l1.3 2.6h-2.6z" fill-rule="evenodd"/>
<path d="M106.7 175.1l1.2 2.6h-2.5z" fill-rule="evenodd"/>
<path d="M212 106.6h2.6l-1.3 2.5z" fill-rule="evenodd"/>
</g>
<path d="M5.1 7h409.8v285h-409.8zM254.9 246.8h160v45.2h-160z" fill="none" stroke="#00008b" stroke-width=".25"/>
<g fill="none" stroke="#00f" stroke-width=".3">
<path d="M257.7 259.8h3.5M257.9 259.2h3.6M257.9 259.5h3.3M258.2 258.7h3.5M258.2 259h3.5M258.7 258h3.6M258.7 258.2h3.3M258.7 258.5h3.3M259 257.7h3.3M259.2 257.2h3.8M259.2 257.5h3.3M259.7 257h3.3"/>
<path d="M260 256.2h3.8M260 256.5h3.5M260 256.7h3.3M260.2 255.9h3.8M260.5 255.7h3.8M260.7 255.4h3.8M261 255.2h3.5M261.2 254.9h4.1M261.7 254.7h3.9M262 254.4h3.8M262.3 254.2h3.8M262.5 253.7h4.3"/>
<path d="M262.5 253.9h4.1M262.8 253.4h4M263.3 253.1h4M263.5 252.9h4.8M264.3 252.6h4.6M264.5 252.4h4.6M264.5 258h2.3M264.5 258.2h2.1M264.5 258.5h2.1M264.5 258.7h2.1M264.5 259h2.1M264.5 259.2h2.3"/>
<path d="M264.8 252.1h4.8M264.8 257.5h2M264.8 257.7h2M264.8 259.5h2M264.8 259.8h2M265 251.9h4.9M265 257.2h2.1M265.3 251.6h5.3M265.3 257h1.8M265.6 256.5h2M265.6 256.7h1.7M265.8 251.4h5.3"/>
<path d="M265.8 256.2h2M266.1 251.1h5.5M266.1 255.7h2.2M266.1 255.9h1.7M266.6 255.4h2M266.8 250.9h7.1M266.8 254.9h2.3M266.8 255.2h2.1M267.3 250.6h13.7M267.3 254.7h2.3M267.8 250.4h13.2M267.8 254.4h2.3"/>
<path d="M268.3 254.2h2.1M268.6 250.1h12.2M268.6 253.9h2M268.9 253.7h2.2M269.1 249.8h11.4M269.1 253.4h2.3M269.1 256.2h.8M269.1 256.5h.3M269.4 249.6h11.1M269.4 253.1h2.2M269.4 255.9h.7M269.6 255.7h.8"/>
<path d="M269.9 249.3h10.6M269.9 252.9h3M269.9 255.4h1M270.4 255.2h1M270.6 249.1h9.7M270.6 254.9h1.6M270.9 252.6h2.5M271.4 248.8h8.4M271.4 252.4h2.8M271.4 254.4h1.8M271.4 254.7h1.3M271.6 252.1h3.4"/>
<path d="M271.9 254.2h1.8M272.2 248.6h7.1M272.4 251.9h2.8M272.4 253.9h1.5M272.7 253.7h2M272.9 251.6h3.3M273.2 253.4h5.6M273.7 251.4h3.8M273.7 253.1h5.1M273.9 252.9h4.9M274.4 248.3h3.1M275.5 252.6h3"/>
<path d="M276.2 252.4h2.1M276.7 255.7h.3M277 255.2h.5M277 255.4h.2M277.2 253.7h1.6M277.2 254.9h1.1M277.5 250.9h4.1M277.5 253.9h1M277.5 254.2h1M277.5 254.4h.8M277.5 254.7h.8M278.8 251.1h2.8"/>
<path d="M279.3 251.4h2.3M279.8 251.6h2M280 251.9h1.8M280 252.1h1.8M280.3 252.4h1.5M280.5 252.6h1.3M280.5 252.9h1.3M280.5 253.1h1.1M280.8 253.4h.8M280.8 253.7h.8M280.8 253.9h.8M280.8 254.2h.8"/>
<path d="M280.8 254.4h.5M281 254.7h.1M281 254.9h.1M257.4 261.3h3.3M257.4 261.5h3.3M257.4 261.8h3.3M257.4 262h3.3M257.4 262.3h3.3M257.4 262.5h3.6M257.4 262.8h3.6M257.4 263.1h3.6M257.4 263.3h3.8"/>
<path d="M257.4 263.6h4.1M257.4 263.8h4.1M257.4 264.1h4.3M257.7 260h3.5M257.7 260.3h3.3M257.7 260.5h3.3M257.7 260.8h3.3M257.7 261h3.3M257.7 264.3h4.3M257.7 264.6h4.6M257.7 264.8h4.8M257.7 265.1h5.1"/>
<path d="M257.7 265.3h5.6M257.7 266.9h.2M257.7 267.1h.7M257.9 265.6h6.9M257.9 267.4h1.3M258.2 267.6h2.8M258.4 265.8h11.2M259 266.1h10.1M259.2 266.4h9.4M259.2 267.9h14.2M259.5 268.1h13.4M259.7 266.6h7.9"/>
<path d="M260 266.9h7.1M260 268.4h12.7M260.2 268.6h11.7M260.5 267.1h5.6M260.7 268.9h10.7M261 269.1h10.1M261.7 269.4h8.4M262.5 269.7h6.6M263.8 269.9h4M264.5 267.6h9.7M265 260h2.3M265.6 260.3h2"/>
<path d="M266.1 260.5h1.5M266.8 267.4h7.9M267.6 267.1h7.6M268.6 266.9h7.1M269.1 266.6h6.9M269.4 266.4h7.1M270.1 266.1h7.4M270.2 265.5l-3.1 .1M270.6 265.8h8.2M270.7 265.3h-.6M271.1 265.6h16.3M272.2 265.3h19.5"/>
<path d="M273.2 265.1h22.8M274.7 264.8h21.8"/>
</g>
<path d="M269.1 256.7h.1" fill="none" stroke="#00001c" stroke-width=".3"/>
<text font-size="9.5" x="22.1" y="24.7">POWER-USB</text>
<g font-size="6.7" fill="#f00">
<text x="99" y="44.4">Power supply - VIN</text>
<text x="325" y="133.3">USB</text>
<text x="63.5" y="156.2">LDO 5V-3V3</text>
</g>
<text font-size="6.3" fill="#1741a1" x="313.2" y="276.5">SkipJack_NFC</text>
<text font-size="4.9" fill="#1741a1" x="331.2" y="284.6">POWER-USB</text>
<text font-size="3.5" fill="#1741a1" x="325.1" y="290.3">03/10/17</text>
<g font-size="3.2">
<text x="368.9" y="275.3">DWG NO:</text>
<text x="255.9" y="281.3">DRAWN BY:</text>
<text x="386.7" y="281.2">SIZE</text>
<text x="402.6" y="281.4">REV</text>
<text x="255.9" y="285.8">CHECKED BY:</text>
<text x="387.8" y="285.5">A3</text>
<text x="255.9" y="290.3">APPROVED BY:</text>
<text x="309.1" y="290">DATE :</text>
<text x="383.9" y="290">SHEET</text>
<text x="402.9" y="290">of 10</text>
</g>
<g font-size="3.2" fill="#1741a1">
<text x="385.4" y="275.7">SNE1000043</text>
<text x="284.3" y="282">DUY</text>
<text x="284.3" y="286">PHUOC</text>
<text x="400.9" y="285.5">ES1.0</text>
<text x="284.3" y="290.5">VERNON</text>
<text x="396.1" y="290.4">10</text>
</g>
<g font-size="2.5" fill="#1741a1">
<text x="91.4" y="55.4">F2</text>
<text x="134.6" y="55.4">L7</text>
<text x="91.4" y="63">5A</text>
<text x="96.5" y="65.5">D4</text>
<text x="119.6" y="64">C111</text>
<text x="160.2" y="64">C110</text>
<text x="96.5" y="68.1">SMAJ5.0A</text>
<text x="119.8" y="66.9">0.1uF</text>
<text x="129.5" y="68.1">DLW5BTM251SQ2L</text>
<text x="160.4" y="66.9">0.1uF</text>
<text x="104.1" y="88.4">U2</text>
<text x="82.3" y="95.6">R43</text>
<text x="126.5" y="90.9">C113</text>
<text x="133.4" y="90.5">0.1uF</text>
<text x="147.3" y="93.4">10uH / 5.2A</text>
<text x="149.8" y="90.1">L3</text>
<text x="61.2" y="97">C135</text>
<text x="61.4" y="99.9">10uF</text>
<text x="71.4" y="97">C112</text>
<text x="71.6" y="99.9">0.1uF</text>
<text x="82.5" y="98.5">510k</text>
<text x="162.8" y="97">C139</text>
<text x="163" y="99.9">22uF</text>
<text x="172.9" y="97">C140</text>
<text x="173.1" y="99.9">22uF</text>
<text x="186.1" y="96.9">R53</text>
<text x="186.3" y="99.8">49.9K</text>
<text x="303.4" y="100.9">3.3k</text>
<text x="303.5" y="98.4">R3</text>
<text x="193" y="105.8">B340A-E3/61T</text>
<text x="82.3" y="109.6">R207</text>
<text x="82.5" y="112.5">105K</text>
<text x="101.6" y="111.2">TPS54302DDCT</text>
<text x="178" y="109.7">C3</text>
<text x="178.2" y="112.6">75pF</text>
<text x="185.5" y="112.5">84.5k</text>
<text x="187" y="109.6">R52</text>
<text x="206.3" y="108.3">D12</text>
<text x="294.8" y="109.7">C108</text>
<text x="295" y="112.6">0.1uF</text>
<text x="304.2" y="111.1">R214</text>
<text x="304.5" y="113.6">4.7K</text>
<text x="187" y="125.2">10k</text>
<text x="187" y="122.3">R38</text>
<text x="271.7" y="144">L27</text>
<text x="353" y="139.2">J8</text>
<text x="271.7" y="149.3">90 Ohm</text>
<text x="353" y="156.9">UX60SC-MB-5ST(80)</text>
<text x="91.4" y="167.1">F1</text>
<text x="126.5" y="167.3">FB10</text>
<text x="165.7" y="166.7">DS8</text>
<text x="238.7" y="163.1">R161</text>
<text x="246.3" y="163.1">0R</text>
<text x="271.2" y="162.3">FB8</text>
<text x="298.6" y="162.5">F3</text>
<text x="383.7" y="165.6">C107</text>
<text x="393.6" y="165.7">R40</text>
<text x="240.6" y="170.5">D10</text>
<text x="266.9" y="173.2">C114</text>
<text x="271.7" y="169.6">FB 1A/470R</text>
<text x="289.7" y="173.2">C115</text>
<text x="299.6" y="169.5">6V/1A</text>
<text x="383.9" y="168.5">0.1uF</text>
<text x="393.6" y="168.2">100</text>
<text x="91.4" y="174.7">5A</text>
<text x="94" y="177.2">D11</text>
<text x="94" y="179.8">SMAJ5.0A</text>
<text x="117.1" y="175.7">C109</text>
<text x="117.3" y="178.7">0.1uF</text>
<text x="124.4" y="174.7">BLM18SG121TN1D</text>
<text x="147.5" y="175.7">C116</text>
<text x="147.7" y="178.7">0.1uF</text>
<text x="165.7" y="174.3">Red</text>
<text x="177.3" y="179.8">1.5k</text>
<text x="178.1" y="176.9">R56</text>
<text x="237.9" y="175.6">PMEG2010EA</text>
<text x="267.1" y="176.1">0.1uF</text>
<text x="290" y="176.1">0.1uF</text>
<text x="233.9" y="180.8">C130</text>
<text x="234.1" y="183.7">10uF</text>
<text x="271.2" y="180">FB9</text>
<text x="271.7" y="187.4">FB 1A/470R</text>
<text x="337.7" y="192.7">D2</text>
<text x="68.1" y="205.4">FB5</text>
<text x="124" y="205.2">U5</text>
<text x="182.8" y="205.2">FB4</text>
<text x="337.7" y="207.7">PUSB2X4YH</text>
<text x="63.5" y="212.8">FB 1A/470R</text>
<text x="101.6" y="211.4">R162</text>
<text x="109.2" y="211.4">0R</text>
<text x="157.7" y="215.3">51k</text>
<text x="157.8" y="212.4">R41</text>
<text x="187.9" y="212.8">FB 1A/470R</text>
<text x="84.1" y="216.4">C131</text>
<text x="84.3" y="219.3">10uF</text>
<text x="96.8" y="216.4">C157</text>
<text x="97" y="219.3">0.1uF</text>
<text x="157.8" y="220">R35</text>
<text x="170.4" y="216.4">C132</text>
<text x="170.6" y="219.3">10uF</text>
<text x="180.6" y="216.4">C158</text>
<text x="180.8" y="219.3">0.1uF</text>
<text x="121.7" y="226.1">TPS73701DRVR</text>
<text x="157.7" y="223">30k</text>
<text x="124" y="245.8">U6</text>
<text x="182.8" y="245.8">FB6</text>
<text x="68.1" y="246.1">FB7</text>
<text x="63.5" y="253.4">FB 1A/470R</text>
<text x="84.1" y="257">C133</text>
<text x="96.8" y="257">C159</text>
<text x="101.6" y="252">R163</text>
<text x="109.2" y="252">0R</text>
<text x="157.7" y="256">51k</text>
<text x="157.8" y="253.1">R42</text>
<text x="170.4" y="254.4">C134</text>
<text x="170.6" y="257.4">10uF</text>
<text x="180.6" y="254.4">C160</text>
<text x="180.8" y="257.4">0.1uF</text>
<text x="187.9" y="253.4">FB 1A/470R</text>
<text x="84.3" y="259.9">10uF</text>
<text x="97" y="259.9">0.1uF</text>
<text x="157.7" y="263.6">30k</text>
<text x="157.8" y="260.7">R36</text>
<text x="121.7" y="266.7">TPS73701DRVR</text>
</g>
<g font-size="2.5">
<text x="256.5" y="103.6">USB_DET</text>
<text x="279.3" y="103.6">USB_DET</text>
<text x="228.5" y="144.2">USB_CON_N</text>
<text x="228.5" y="146.8">USB_CON_P</text>
<text x="253.9" y="144.2">USB_CON_N</text>
<text x="253.9" y="146.8">USB_CON_P</text>
<text x="302.9" y="252.6">THIS DRAWING AND DESIGN IS THE PROPERTY OF STYL SOLUTIONS PTE.LTD</text>
<text x="302.9" y="256.6">AND MUST NOT BE COPIED FOR USED EITHER DIRECTLY OR INDIRECTLY FOR</text>
<text x="302.9" y="260.6">ANY WORK OTHER THAN THAT OF STYL SOLUTIONS WITHOUT SAID COMPANY'S</text>
<text x="302.9" y="264.6">EXPRESSED PERMISSION. ALL RIGHTS OF INVENTION OR DESIGN ARE RESERVED</text>
</g>
<g font-size="2.5" fill="#f00">
<text x="303.4" y="103.2">DNF</text>
<text x="294.6" y="116.3">DNF</text>
<text x="304.5" y="115.9">DNF</text>
<text x="242.3" y="160.5">DNF</text>
</g>
<text font-size="2.1" x="275.9" y="269.2">Simplify Technologies for Your Lifestyle</text>
<g font-size="1.8" fill="#1741a1">
<text x="79.6" y="52.9">+SUP_VIN</text>
<text x="170.6" y="52.9">+VIN</text>
<text x="129.5" y="58">1</text>
<text x="143.7" y="58">2</text>
<text x="129.5" y="63.1">4</text>
<text x="143.7" y="63.1">3</text>
<text x="51.2" y="83.4">+VIN</text>
<text x="210.1" y="83.4">+5V_SW</text>
<text x="298.5" y="88.5">+5V_USB</text>
<text x="96.5" y="91">3</text>
<text x="125.9" y="91">6</text>
<text x="96.5" y="98.7">5</text>
<text x="125.9" y="98.7">2</text>
<text x="96.5" y="106.3">1</text>
<text x="125.9" y="106.3">4</text>
<text x="347.9" y="141.8">1</text>
<text x="347.9" y="149.4">4</text>
<text x="347.9" y="146.9">3</text>
<text x="347.9" y="144.4">2</text>
<text x="370.1" y="149.4">SH3</text>
<text x="370.1" y="146.9">SH2</text>
<text x="370.1" y="144.4">SH1</text>
<text x="347.9" y="152">5</text>
<text x="370.1" y="152">SH4</text>
<text x="229.5" y="157.1">+5V</text>
<text x="260.4" y="157.1">+5V_USB</text>
<text x="80.6" y="164.7">+5V_IN</text>
<text x="155.9" y="164.7">+5V</text>
<text x="160.2" y="174.8">C19</text>
<text x="160.4" y="176.8">220uF</text>
<text x="332.7" y="197.7">3</text>
<text x="332.7" y="195.1">1</text>
<text x="61.9" y="202.8">+5V</text>
<text x="194.9" y="202.8">+3V3_A</text>
<text x="332.7" y="200.2">4</text>
<text x="332.7" y="202.8">6</text>
<text x="357" y="200.2">5</text>
<text x="357" y="202.8">2</text>
<text x="116.8" y="207.8">6</text>
<text x="143.7" y="207.8">1</text>
<text x="116.8" y="212.9">4</text>
<text x="143.7" y="212.9">2</text>
<text x="116.8" y="220.5">5</text>
<text x="143.7" y="218">3</text>
<text x="143.7" y="220.5">7</text>
<text x="61.9" y="243.4">+5V</text>
<text x="194.9" y="243.4">+3V3_B</text>
<text x="116.8" y="248.5">6</text>
<text x="143.7" y="248.5">1</text>
<text x="116.8" y="253.6">4</text>
<text x="143.7" y="253.6">2</text>
<text x="116.8" y="261.2">5</text>
<text x="143.7" y="261.2">7</text>
<text x="143.7" y="258.6">3</text>
</g>
<g font-size="1.8">
<text x="103.6" y="91.8">VIN</text>
<text x="115.6" y="91.8">BOOT</text>
<text x="103.6" y="99.5">EN</text>
<text x="117.7" y="99.5">SW</text>
<text x="103.6" y="107.1">GND</text>
<text x="117.7" y="107.1">FB</text>
<text x="355" y="142.6">VCC</text>
<text x="355" y="145.2">D-</text>
<text x="355" y="147.7">D+</text>
<text x="355" y="150.2">ID</text>
<text x="355" y="152.8">GND</text>
<text x="339.8" y="196">IO1</text>
<text x="339.8" y="198.5">IO2</text>
<text x="339.8" y="201">IO3</text>
<text x="339.8" y="203.6">IO4</text>
<text x="346.7" y="201">n.c.</text>
<text x="347.8" y="203.6">GND</text>
<text x="123.9" y="208.7">IN</text>
<text x="134.5" y="208.7">OUT</text>
<text x="123.9" y="213.7">EN</text>
<text x="135.5" y="213.7">FB</text>
<text x="123.9" y="221.4">NC</text>
<text x="134.5" y="218.8">GND</text>
<text x="134.5" y="221.4">PAD</text>
<text x="123.9" y="249.3">IN</text>
<text x="134.5" y="249.3">OUT</text>
<text x="123.9" y="254.4">EN</text>
<text x="135.5" y="254.4">FB</text>
<text x="123.9" y="262">NC</text>
<text x="134.5" y="259.4">GND</text>
<text x="134.5" y="262">PAD</text>
<text x="256.9" y="273.1">TITLE</text>
</g>
</svg>
